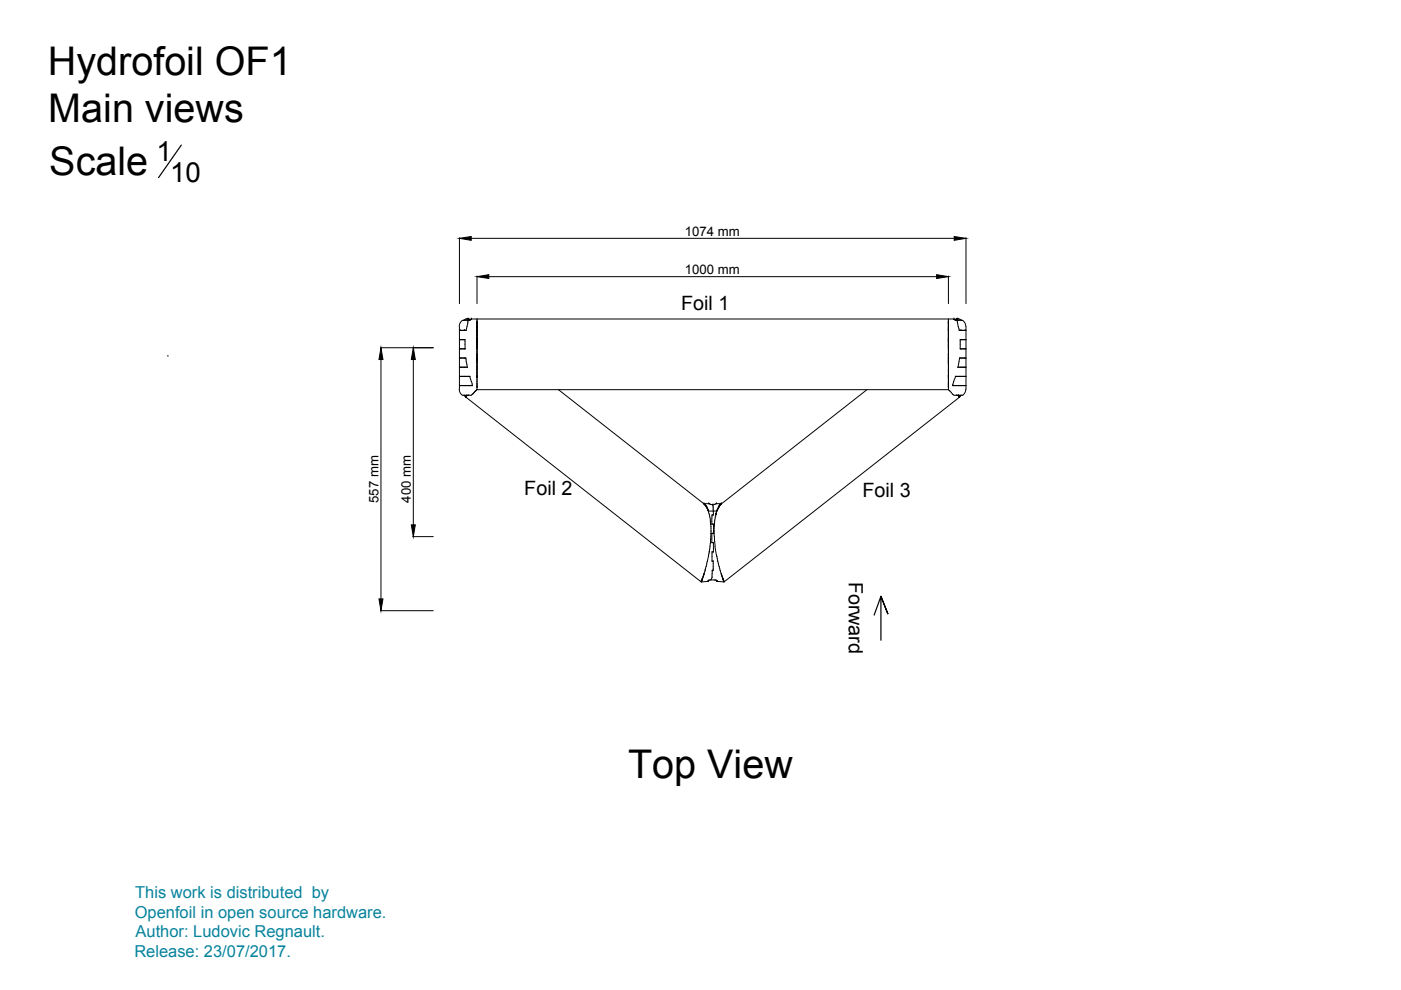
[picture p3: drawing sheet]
<svg xmlns="http://www.w3.org/2000/svg" width="297mm" height="210mm" viewBox="0 0 297 210" stroke-linecap="round" stroke-linejoin="round" font-family="sans-serif">
<!-- layer: OF1 -->
<g fill="none" stroke="#000" stroke-width=".21">
<path d="M35.6 75.6h.1M97.4 70h1.4zM97.4 72h1.2v2h-1.2M97.4 75.9h1.4l.3 2h-1.7M97.4 79.8l2.3 .1M97.4 75.9h1.4M97.4 79.8h2.2M97.4 72h1.2M97.4 77.8h1.7M97.4 73.9h1.2M97.4 69.2v13.3M97.5 70h.1"/>
<path d="M97.5 72h.1M97.6 73.9v.1M97.7 75.9h.1M97.7 77.8v.1M97.8 79.8h.1M98 67.9a1.59 1.59 0 0 0-.6 1.3M98 67.9h1.2M98.3 67.9h-.2M98.4 67.8l-.2 .1M98.5 70h.1M98.5 72h.1M98.5 73.9v.1"/>
<path d="M98.5 75.9h.1M98.5 77.8v.1M98.5 79.8h.1M98.6 67.8h-.2M98.7 67.7l-.2 .1M98.9 67.6h.1M99 67.6l.2 .1M99.2 68.5l-.4 1.5M99.2 68.3v.2M99.2 67.7h.1M99.2 67.6h.1M99.2 67.9v.2"/>
<path d="M99.2 67.6l-.5 .1M99.2 67.9h.1M99.2 68.1v.2M99.3 67.7h.1M99.3 67.6h.1M99.4 67.7h.1M99.4 67.7l.3 .2M99.4 67.8h.1h-.2h.1M99.4 67.7l.1 .1M99.5 67.8h.1M99.5 79.8h.1M99.6 79.9l.3 1"/>
<path d="M99.7 67.8l-.5 .1M99.8 67.8h-.1M99.9 67.7l-.1 .1 .1-.1M99.9 67.6h.1M99.9 67.7v.1M99.9 67.6v.1M101.1 70.1h.1M101.1 70.3h.1M101.1 70.4h.1M101.1 70.5h.1M101.1 70.6h.1M101.1 70.7h.1"/>
<path d="M101.1 70.8h.1M101.1 70.1v.8M101.1 70.9v1.1M101.1 71.7h.1M101.1 71.8h.1M101.1 73.9v1.4M101.1 74.5v.1M101.1 75.1h.1M101.1 75.3h.1M101.1 75.3v.6M101.1 75.5h.1M101.1 75.6h.1"/>
<path d="M101.1 75.7h.1M101.1 77.9h.1M101.1 76.4v2M101.1 78.5v.4M101.1 78.9v.8M101.1 79.7h.1M101.1 69.2h.1M101.1 69.2v.6M101.1 69v.2M101.1 69.1h.1M101.1 69h.1M101.1 68.9h.1"/>
<path d="M101.1 68.8h.1M101.1 68.6v.2M101.1 68.2v.4M101.1 68.3h.1M101.1 68.2h.1M101.1 68.1h.1M101.1 68v.1M101.1 67.9h.1M101.1 67.8h.1M101.1 67.7h.1M101.1 67.6v.4M101.1 69.9h.1"/>
<path d="M101.1 69.8v.2M101.1 72v.4M101.1 72.2h.1M101.1 72.3h.1M101.1 72.4h.1M101.1 72.5h.1M101.1 72.6h.1M101.1 72.4v.4M101.1 72.8h.1M101.1 72.8v.2M101.1 73h.1M101.1 73v.5"/>
<path d="M101.1 73.5h.1M101.1 73.5v.1M101.1 73.6v.3M101.1 75.9v.5M101.1 76.1h.1M101.1 76.2h.1M101.1 76.3h.1M101.1 76.4h.1M101.1 76.5h.1M101.1 76.6h.1M101.1 76.7h.1M101.1 76.8h.1"/>
<path d="M101.1 76.9h.1M101.1 77.1h.1M101.1 77.3h.1M101.1 77.8h.1M101.1 79.8h.1M101.1 79.9h.1M101.1 79.9v2.1M101.1 67.6h.1M101.1 68h.1M101.1 68.4h.1M101.1 68.5h.1M101.1 68.6h.1"/>
<path d="M101.1 68.7h.1M101.1 68.8v.2M101.1 69.3h.1M101.1 69.4h.1M101.1 69.5h.1M101.1 69.6h.1M101.1 69.7h.1M101.1 70h.1M101.1 70.9h.1M101.1 71.1h.1M101.1 71.2h.1M101.1 71.3h.1"/>
<path d="M101.1 71.4h.1M101.1 71.5h.1M101.1 71.9h.1M101.1 72h.1M101.1 72.1h.1M101.1 72.7h.1M101.1 72.9h.1M101.1 73.1h.1M101.1 73.2h.1M101.1 73.3h.1M101.1 73.6h.1M101.1 73.7h.1"/>
<path d="M101.1 73.8h.1M101.1 73.9h.1M101.1 74.1h.1M101.1 74.2h.1M101.1 74.3h.1M101.1 74.8h.1M101.1 75.4h.1M101.1 75.9h.1M101.1 76h.1M101.1 77.5h.1M101.1 78.3h.1M101.1 78.6h.1"/>
<path d="M101.1 78.8h.1M101.1 79h.1M101.1 79.3h.1M101.1 79.8v.1M101.1 80h.1M101.1 78.4v.1M101.1 78.9h.1M101.1 79.7v.1M201.1 70.1h.1M201.1 70.2h.1M201.1 70.3h.1M201.1 70.4h.1"/>
<path d="M201.1 70.5h.1M201.1 70.6h.1M201.1 70.8h.1M201.1 70.1v1.2M201.1 71.3v.7M201.1 71.7h.1M201.1 71.8h.1M201.1 74v.2M201.1 74.2v.9M201.1 74.5v.1M201.1 75.1h.1M201.1 75.2h.1"/>
<path d="M201.1 75.3h.1M201.1 75.3v.4M201.1 75.5h.1M201.1 75.7h.1M201.1 75.8h.1M201.1 77.2v2.1M201.1 79.3v.6M201.1 79.7h.1M201.1 79.8h.1M201.1 69.2h.1M201.1 69.3h.1M201.1 69.2v.2"/>
<path d="M201.1 69.5v.1M201.1 69.6v.2M201.1 69v.2M201.1 69.1h.1M201.1 69h.1M201.1 68.9h.1M201.1 68.6v.4M201.1 68.6h.1M201.1 68.1v.5M201.1 68.3h.1M201.1 68.2h.1M201.1 68v.1"/>
<path d="M201.1 67.8v.1M201.1 67.7h.1M201.1 67.6h.1M201.1 69.8h.1M201.1 69.8v.2M201.1 72v.4M201.1 72.2h.1M201.1 72.3h.1M201.1 72.4h.1M201.1 72.5h.1M201.1 72.6h.1M201.1 72.4v.4"/>
<path d="M201.1 72.8h.1M201.1 72.8v.2M201.1 73h.1M201.1 73v.5M201.1 73.5h.1M201.1 73.5v.1M201.1 73.6v.2M201.1 73.9h.1M201.1 74h.1M201.1 75.9h.1M201.1 76.1h.1M201.1 76.1v.3"/>
<path d="M201.1 76.4h.1M201.1 76.4v.2M201.1 76.6h.1M201.1 76.7h.1M201.1 76.8h.1M201.1 76.9h.1M201.1 77h.1M201.1 77.1h.1M201.1 77.2h.1M201.1 77.8h.1M201.1 79.9h.1M201.1 79.9v.3"/>
<path d="M201.1 80h.1M201.1 79.2h.1M201.1 78.7h.1M201.1 78.6h.1M201.1 76.7v.5M201.1 76.6v.1M201.1 76.5h.1M201.1 76.3h.1M201.1 76.2h.1M201.1 75.8v.3M201.1 75.4h.1M201.1 75.1v.2"/>
<path d="M201.1 74.3h.1M201.1 74.1h.1M201.1 73.8v.2M201.1 73.7h.1M201.1 73.6h.1M201.1 73.3h.1M201.1 73.2h.1M201.1 73.1h.1M201.1 72.9h.1M201.1 72.7h.1M201.1 72h.1M201.1 71.5h.1"/>
<path d="M201.1 71.4h.1M201.1 71.2h.1M201.1 71.1h.1M201.1 70.9h.1M201.1 70h.1M201.1 69.9h.1M201.1 69.7h.1M201.1 69.5h.1M201.1 69.4h.1M201.1 68.8h.1M201.1 68.7h.1M201.1 68.5h.1"/>
<path d="M201.1 68.4h.1M201.1 68h.1M201.1 67.9h.1M201.1 67.8h.1M201.1 67.6v.2M201.1 71.3h.1M201.1 75.7v.1M201.1 79.3h.1M202.2 67.7l.1 .1M202.2 67.6l.2 .2M202.3 67.6h.1M202.3 67.6l.1 .2"/>
<path d="M202.3 67.6l-102.4 .1M202.4 67.8h.1M202.5 67.8l.4 .1M202.6 79.8h2.2M202.6 79.8h.1M202.7 67.8h.1M202.7 67.8h.2h-.2M202.7 67.7l-.1 .1M202.8 67.7h-.1M202.8 67.7h.1M202.8 67.7l-.2 .2M202.9 67.6h-.1"/>
<path d="M202.9 67.6v.1M202.9 67.9h.1M202.9 67.6h.1M202.9 67.9h1.2a1.59 1.59 0 0 1 .7 1.3M202.9 68.1l.1 .2M203 67.9v.2M203 67.6h.1M203 68.3v.2M203 67.6h.2M203 68.5l.4 1.5M203.1 77.8h1.7M203.2 67.6h.1"/>
<path d="M203.2 67.6l-.4 .1M203.2 67.6l.2 .1M203.4 70h1.4zM203.4 67.6l.1 .1M203.4 75.9h1.4M203.5 67.7l.1 .1M203.6 72h1.2M203.6 73.9h1.2M203.7 67.8h.1M203.8 70h.1M203.8 72h.1M203.8 73.9v.1"/>
<path d="M203.8 75.9h.1M203.8 77.8v.1M203.8 79.8h.1M203.8 67.8l.2 .1M204.4 77.8v.1M204.4 79.8h.1M204.5 75.9h.1M204.6 73.9v.1M204.6 70h.1M204.6 72h.1M204.8 72h-1.2v2h1.2M204.8 75.9h-1.3l-.4 2h1.7"/>
<path d="M204.8 79.8h-2.2l-.2 .6M204.8 69.2v13.3M97.4 82.5a1.59 1.59 0 0 0 .6 1.3M97.4 81.8h2.8M97.7 81.7v.1M98 83.8h1.9M98.3 83.8h.1M98.4 83.8h.1M98.5 81.7v.1M98.5 83.8l.1 .1M98.6 83.9v.2M98.6 83.9h.1"/>
<path d="M98.6 84.1h.1M98.7 84.1l.1 .1M98.7 84.1h.1M98.8 84.1h.1M98.8 84.1h-.1M98.8 84l-.1 .1M98.8 84.2h.1M98.8 84.2l49.9 39.2M98.8 84h.1M98.8 84.1v.1M98.9 83.9l-.1 .1M98.9 84v.1"/>
<path d="M98.9 84.1h.1M98.9 83.9v.1M98.9 83.9h.1M99.1 83.8l-.2 .1M99.4 83.8h-.4M99.4 83.8h.1M99.5 81.7v.1M100 80.9l.1 .5M100.1 81.4l.1 .3h-2.8M100.1 83.6l-.2 .2M100.1 83.6h.1M100.5 83.2l-.3 .4"/>
<path d="M100.8 82.9l-.3 .3M101 82.8l-.2 .1M101.1 82v.5M101.1 82.6h.1M101.1 82.5h.1M101.1 80.1h.1M101.1 80.9h.1M101.1 81.4h.1M101.1 81.7h.1M101.1 82.1h.1M101.1 82.5v.1M101.1 82.6l-.2 .2"/>
<path d="M101.1 82.6l-.9 1M101.1 82.6h100M118.4 82.6l30.9 24.2M183.8 82.6l-30.8 24.2M201.1 82h.1M201.1 82.1h.1M201.1 82.2h.1M201.1 81.6v.9M201.1 82.6h.1M201.1 82.5v.1M201.1 80.1h.1M201.1 80.2v1.3"/>
<path d="M201.1 80.4h.1M201.1 81.5h.1M201.1 81.5v.1M201.1 81.8h.1M201.1 82.5h.1M201.1 81.6h.1M201.1 81.3h.1M201.1 81.2h.1M201.1 80.3h.1M201.1 82.6l.1 .2M201.3 82.8l.1 .1M201.4 82.9l.6 .7"/>
<path d="M202 83.6h.1M202 81.8h.1M202 81.8h2.8M202 81.7h2.8M202 83.6l.2 .2M202 81.4v.3M202.2 80.9l-.1 .5M202.4 80.4l-.2 .5M202.6 81.7v.1M202.7 83.8h.1M202.8 83.8h.3M203.1 83.8l.1 .1"/>
<path d="M203.2 83.9h.1M203.3 84v.1M203.3 83.9v.1M203.3 84.1v.1M203.3 84.1h.1M203.3 84.2h.1M203.4 84v.1M203.4 84h.1M203.4 84.2h.1M203.4 84.2l-49.9 39.2M203.5 84.1h.1M203.5 84.1l-.1 .1"/>
<path d="M203.6 83.9h.1M203.6 83.9l-.1 .2M203.7 83.8l-.1 .1M203.8 81.7v.1M203.8 83.8h-.1M203.8 83.8h.1M204.5 81.7v.1M204.8 82.5a1.59 1.59 0 0 1-.7 1.3h-1.8M149.2 106.8h.1M149.3 106.8l.1 .2M149.3 106.9h.1M149.4 106.9h.1"/>
<path d="M149.4 107h.1M149.5 107l.1 .3M149.5 107.1h.1M149.6 107.2h.1M149.6 107.3h.1M149.6 107.3l.2 .2M149.7 107.4h.1M149.8 107.5l.3 .6M149.8 107.5h.1M149.8 107.6h.1M149.9 107.7h.1M149.9 107.6h.1"/>
<path d="M149.9 119l-.2 1.1M149.9 107.8h.1M150 107.9h.1M150.1 108.2h.1M150.1 108.1h.1M150.1 108.2l.1 .1M150.2 108.3v.2M150.2 108.3v.1M150.2 108.5l.2 .7M150.2 108.4h.1M150.2 118l-.2 1M150.2 117.9h.1"/>
<path d="M150.2 106.8h.1M150.2 117.8v.2M150.3 106.8h-1.1M150.3 106.8h.1M150.4 106.8l.1 .1M150.4 109.2l.1 .4M150.4 117h.1M150.5 109.6l.1 .7M150.5 106.9h.2M150.6 110.3v.2M150.6 110.5l.1 1.6M150.7 114.2v.6"/>
<path d="M150.7 106.9l.1 .1M150.7 114.8l-.5 3M150.7 112.1v2.1M150.8 107l.4 .1M150.9 111.1h.4v.5v1.5h-.4M151 118.9h.2v2h-.2M151.1 107l.1 .2M151.1 107.2l.1 .2M151.2 107h.1M151.2 107.6v.2M151.2 107.8v.6h-1M151.2 107.4v.2"/>
<path d="M151.3 117h-.3v2h.2M151.3 113.1h-.4v1.9h.4v2h-.3M151.3 107h-.2M151.4 112.6v.5M151.4 112.1v.4M151.4 113.2v.5M151.4 111.7v.4M151.4 112.6h.1M151.4 113.1v.1M151.5 113.7v1.1M151.5 111.1l-.1 .6M151.5 111.1h.1"/>
<path d="M151.5 114.8l.1 1M151.5 110.5v.6M151.5 110.3v.2M151.6 115.8l.3 2M151.6 106.9l-.3 .1M151.7 109.6l-.1 .7M151.8 109.2h.1M151.8 109.2l-.2 .4M151.8 109h.1M151.8 109v.2M151.8 109.1h.1M151.8 108.9v.1"/>
<path d="M151.8 106.8l-.2 .1M151.9 106.8h-.1M151.9 106.8h.1M151.9 117.8l.1 .2M151.9 106.8h1.1M152 108.5l-.2 .4M152 117.9h.1M152 117.9l.2 1M152 108.3l-.1 .2M152 108.4h-.8l.1 .8h-.3l-.1 2h.4M152 108.4h.1M152 108.3h.1"/>
<path d="M152 108.2v.1M152.1 108.2h.1M152.1 108.1h.1M152.1 108h.1M152.2 118.9v.1M152.2 119l.2 1.1M152.2 107.9h.1M152.3 107.6v.1M152.3 107.7l-.2 .4M152.3 107.7h.1M152.3 107.6h.1M152.4 107.6h.1"/>
<path d="M152.4 107.4h.1M152.4 107.5h.1M152.4 107.4v.2M152.5 107.4h.1M152.5 107.3h.1M152.6 107.2h.1M152.6 107.3h.1M152.6 107.3l-.2 .1M152.6 107.1v.1M152.6 107.2v.1M152.7 107.1h.1M152.7 107h.1"/>
<path d="M152.7 107l-.1 .2M152.8 107h.1M152.9 106.9l-.1 .1M152.9 106.8h.1M152.9 106.8v.1M152.9 106.9h.1M153 106.8h.1M148.7 123.3h.1M148.7 123.4h.1M148.8 123.3h.1M148.8 123.2h.1M148.8 123.1h.1"/>
<path d="M148.8 123h.1M148.9 122.9h.1M148.9 122.8h.1M149.1 122.3h.1M149.2 121.9l-.4 1.3M149.2 121.9h.1M149.3 121.8h.1M149.3 121.7l-.1 .2M149.4 121.1l-.1 .6M149.5 120.9h.1M149.5 120.9l-.1 .2M149.7 120.1l-.2 .7"/>
<path d="M150.1 123.2v.1M150.1 123.2h.1M150.2 123.3l-1.5 .1M150.2 123.3h.1M150.2 123.2h.1M150.2 123h.1M150.3 123l-.1 .2M150.3 123h.1M150.8 122.8l-.1 .1M151 121.7v.8l-.2 .3M151.2 120.9h-.2v.8M151.5 123h.2"/>
<path d="M151.5 123h-1.2M151.7 122.9l.1 .1M151.8 123h.1M151.9 123h.1M151.9 123v.1M152 123.2h.1M152 123.1v.1M152 123.2v.1M152 123.3h.1M152 123.3l1.5 .1M152.5 120.1l.2 .9M152.7 121v.1"/>
<path d="M152.7 121.1l.2 .6M152.9 121.7l.1 .2M153 121.8h.1M153 121.9h.1M153 121.9l.4 1.3M153.1 122.3h.1M153.3 122.9h.1M153.3 122.8h.1M153.3 123h.1M153.4 123.1h.1M153.4 123.3h.1M153.4 123.2v.1"/>
<path d="M153.4 123.2h.1M153.5 123.3h.1M153.5 123.4h.1"/>
</g>
<!-- layer: Text -->
<path d="M38.4 30.8l-4.8 6.9M185.3 130.4l1.5-4 1.5 3.9-1.5-3.9v9.3" fill="none" stroke="#000" stroke-width=".25"/>
<!-- layer: Cotation -->
<path d="M97.4 50.4v14M99.9 50.5h102.4M101.1 58.5v5.9M103.6 58.7h95M201.1 58.5v5.9M204.8 50.4v14M80.6 73.7h11.3M80.8 76.2v50.8M87.6 76.2v35.1M87.5 113.8h4.4M80.6 129.5h11.3" fill="none" stroke="#000" stroke-width=".21"/>
<path d="M97.4 50.5l2.5-.3v.8zM101.1 58.7l2.5-.5v.8zM198.6 58.2l2.5 .5-2.5 .3zM202.3 50.2l2.5 .3-2.5 .5zM80.8 73.7l.4 2.5h-.9zM87.6 73.7l.5 2.5h-.9zM87.2 111.3h.9l-.5 2.5zM80.3 127h.9l-.4 2.5z" fill="#000" stroke="#000" stroke-width=".21"/>
<g font-size="8.4">
<text x="10.2" y="15.9">Hydrofoil OF1</text>
<text x="10.2" y="25.9">Main views</text>
<text x="10.5" y="37.2">Scale</text>
<text x="133.2" y="164.9">Top View</text>
</g>
<g font-size="5.9">
<text x="33.1" y="34.2">1</text>
<text x="36.1" y="38.5">10</text>
</g>
<g font-size="4.2">
<text x="144.4" y="65.6">Foil 1</text>
<text x="111.2" y="105">Foil 2</text>
<text x="182.8" y="105.4">Foil 3</text>
<text x="180" y="123.3" transform="rotate(90 180 123.3)">Forward</text>
</g>
<g font-size="3.5" fill="#07839c">
<text x="28.7" y="190.4">This work is distributed by</text>
<text x="28.6" y="194.6">Openfoil in open source hardware.</text>
<text x="28.5" y="203">Release: 23/07/2017.</text>
<text x="28.7" y="198.7">Author: Ludovic Regnault.</text>
</g>
<g font-size="2.8">
<text x="145.2" y="50">1074 mm</text>
<text x="145.2" y="58.1">1000 mm</text>
<text x="80.2" y="106.6" transform="rotate(-90 80.2 106.6)">557 mm</text>
<text x="87.1" y="106.6" transform="rotate(-90 87.1 106.6)">400 mm</text>
</g>
</svg>
